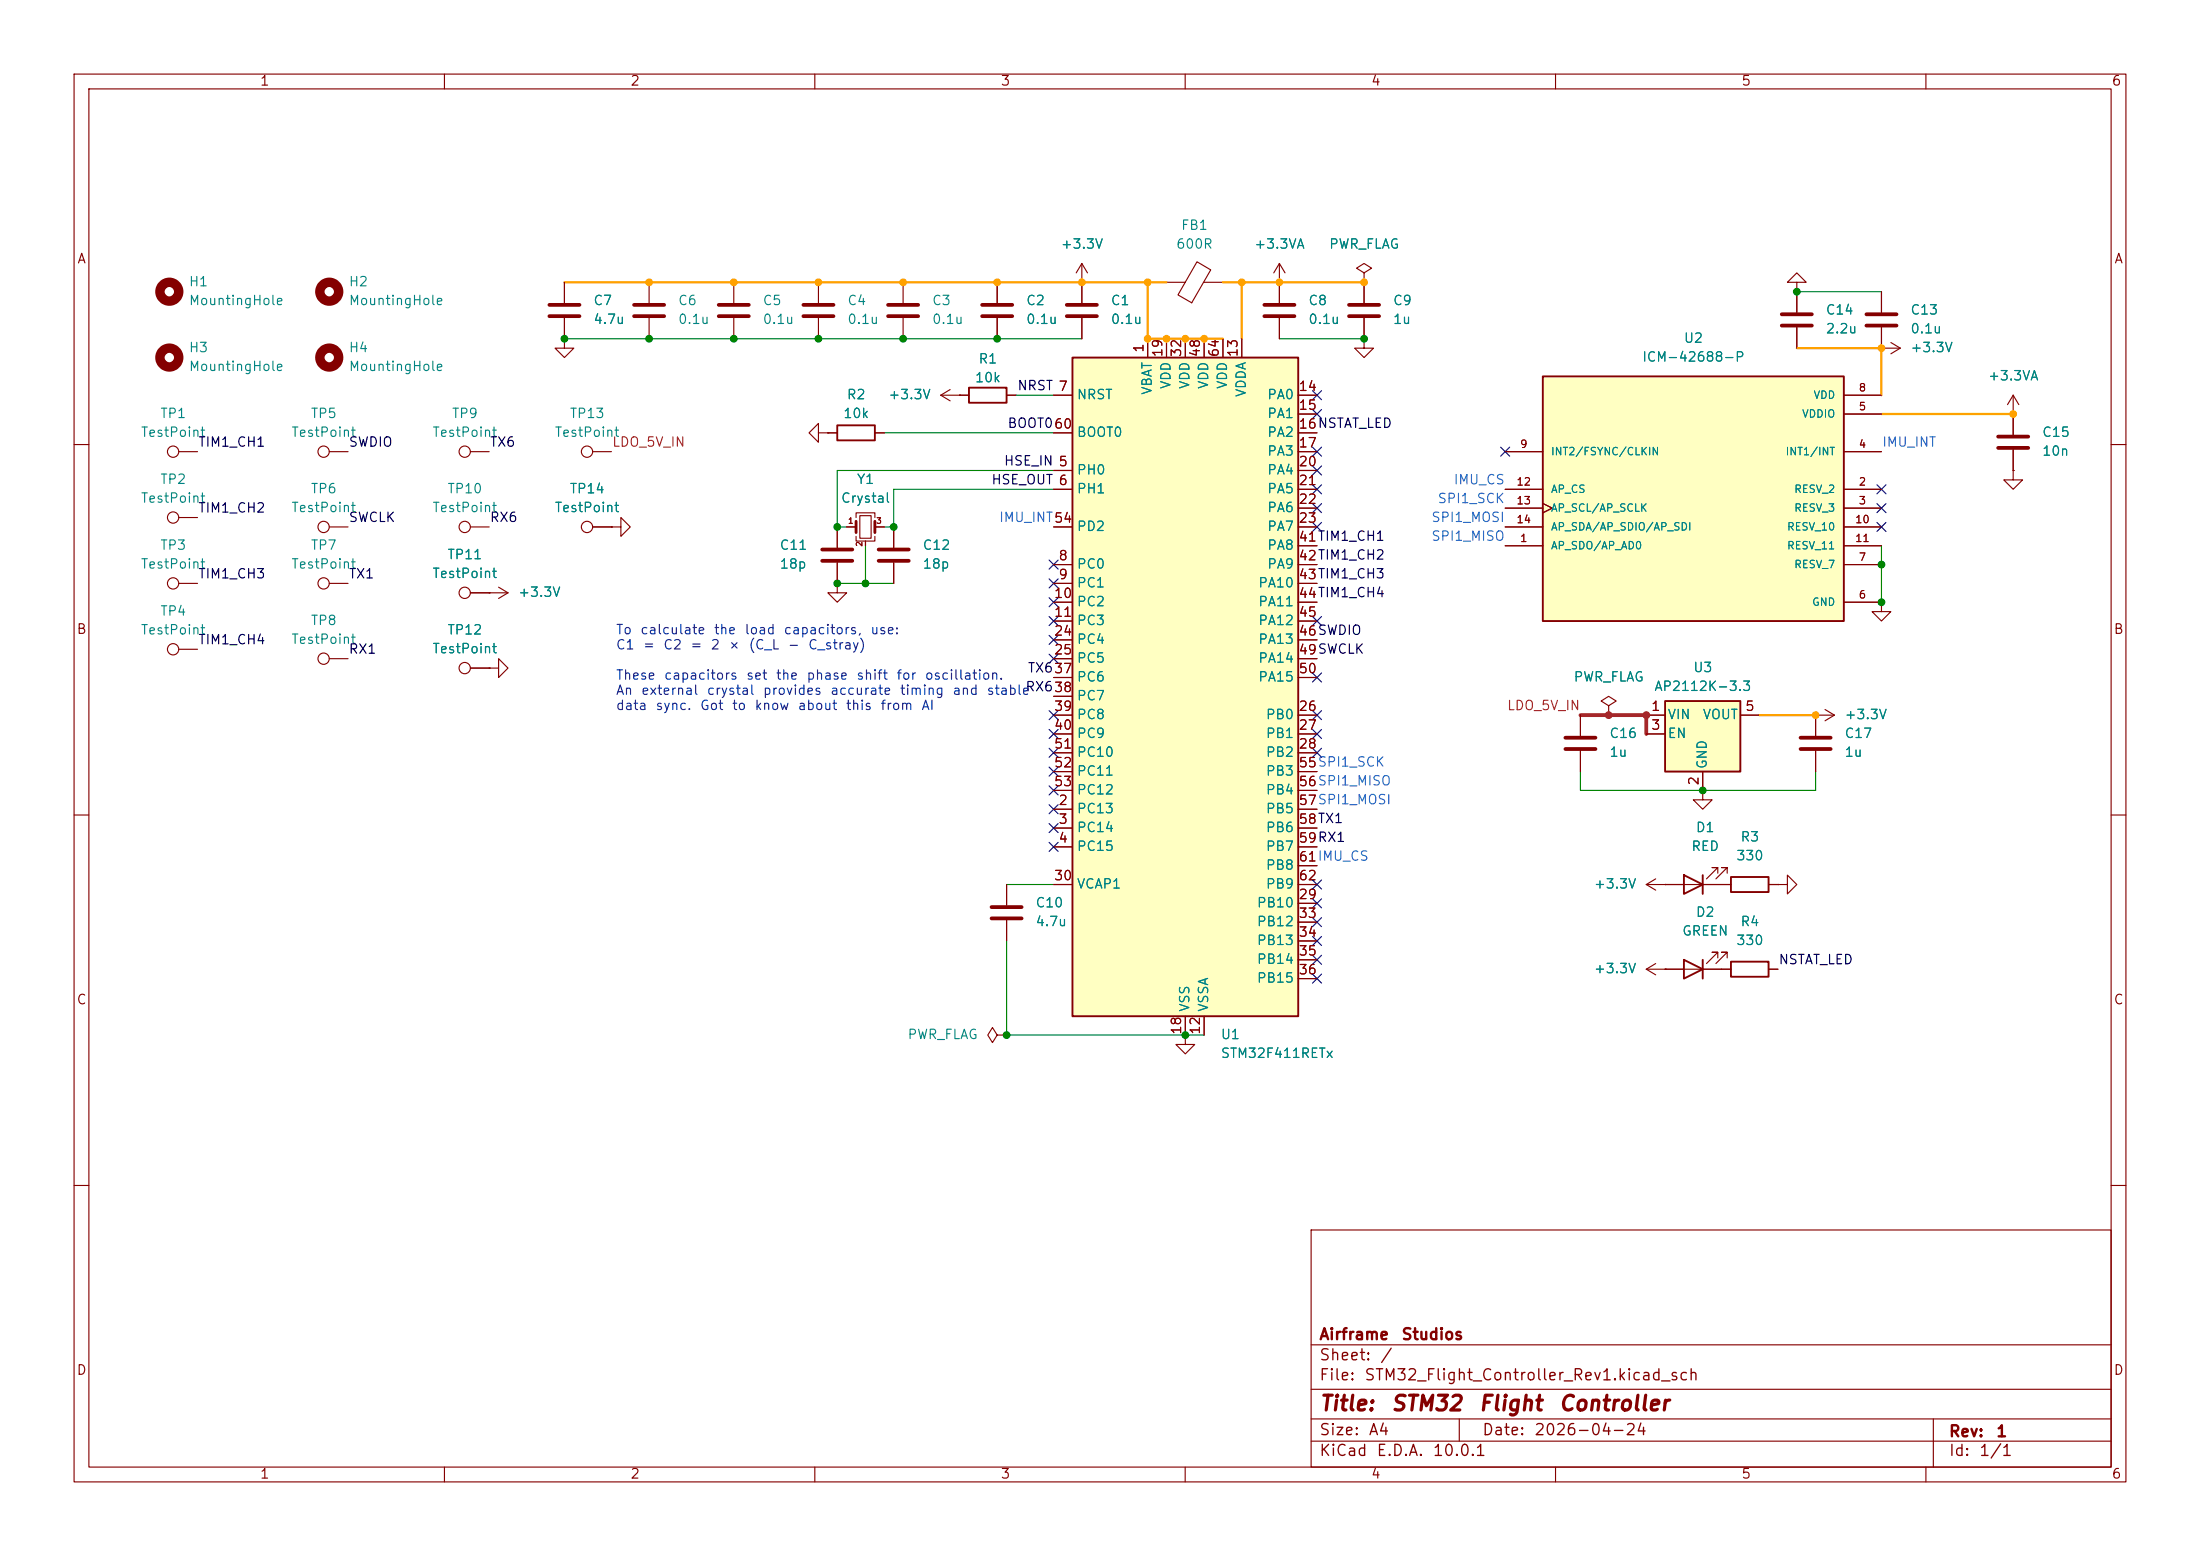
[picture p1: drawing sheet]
<svg xmlns="http://www.w3.org/2000/svg" width="297mm" height="210mm" viewBox="0 0 297 210" stroke-linecap="round" stroke-linejoin="round" font-family="sans-serif">
<g fill="none" stroke="#840000" stroke-width=".15">
<path d="M10 10h277v190h-277zM12 12h273v186h-273zM60 10v2M110 10v2M160 10v2M210 10v2M260 10v2M271.8 55.9h.1M271.8 53.3l-.8 1.3M271.8 53.3l.7 1.3M271.8 53.3v2.6M10 60h2"/>
<path d="M80 61h2.5M285 60h2M10 110h2M285 110h2M10 160h2M177 166h108v32h-108zM285 160h2M60 198v2M110 198v2M160 198v2M177 194.5h108M177 191.5h108"/>
<path d="M177 187.5h108M177 181.5h108M197 191.5v3M210 198v2M260 198v2M261 191.5v6.5"/>
<circle cx="79.2" cy="61" r=".76"/>
</g>
<path d="M144.8 48.3h30.5v88.9h-30.5z" fill="#ffffc2"/>
<path d="M130.8 52.3h5.1v2.1h-5.1zM144.8 48.3h30.5v88.9h-30.5z" fill="none" stroke="#840000" stroke-width=".25"/>
<g fill="none" stroke="#840000" stroke-width=".15">
<path d="M121.9 38.1v2.8M134.6 38.1v2.8M146 38.1h.1M146 35.6v5.3M146 35.6l-.7 1.2M146 35.6l.8 1.2M157.5 38.1h2.5M161.6 35.3l1.8 1.1-2.5 4.5-1.9-1.1zM162.5 38.1h2.6M172.7 38.1h.1M172.7 35.6l-.7 1.2M172.7 35.6l.8 1.2"/>
<path d="M172.7 35.6v5.3M184.1 36.8l1.1-.6-1.1-.6-1 .6 1 .6v1.3M184.1 38.1h.1M242.6 38.1h1.2l-1.2-1.3-1.3 1.3h1.3v1.3M242.6 39.4h.1M242.6 39.4v2.8M254 39.4v2.8M121.9 42.9v2.8M127 53.3h3.8M127 53.3l1.3 .8M128.3 52.6l-1.3 .7M129.5 53.3h.1"/>
<path d="M134.6 42.9v2.8M135.9 53.3h1.3M142.2 53.3h2.6M142.2 58.4h2.6M146 42.9v2.8M154.9 45.7v2.6M157.5 45.7v2.6M160 45.7v2.6M162.6 45.7v2.6M165.1 45.7v2.6M167.6 45.7v2.6M172.7 42.9v2.8"/>
<path d="M175.3 53.3h2.5M175.3 55.9h2.5M175.3 58.4h2.5M242.6 44.2v2.8M254 47h.1M254 44.2v2.8M254 47h2.5M255.3 46.2l1.2 .8M256.5 47l-1.2 .8M142.2 63.5h2.6M142.2 66h2.6M142.2 76.2h2.6"/>
<path d="M142.2 78.7h2.6M142.2 71.1h2.6M175.3 63.5h2.5M175.3 66h2.5M175.3 76.2h2.5M175.3 78.7h2.5M175.3 61h2.5M175.3 68.6h2.5M175.3 71.1h2.5M175.3 73.7h2.5M142.2 81.3h2.6M142.2 83.8h2.6"/>
<path d="M142.2 86.4h2.6M142.2 88.9h2.6M142.2 96.5h2.6M142.2 99.1h2.6M142.2 91.4h2.6M142.2 94h2.6M175.3 81.3h2.5M175.3 83.8h2.5M175.3 86.4h2.5M175.3 88.9h2.5M175.3 96.5h2.5M175.3 99.1h2.5"/>
<path d="M175.3 91.4h2.5M142.2 109.2h2.6M142.2 111.8h2.6M142.2 114.3h2.6M142.2 101.6h2.6M142.2 119.4h2.6M142.2 104.1h2.6M142.2 106.7h2.6M175.3 109.2h2.5M175.3 111.8h2.5M175.3 114.3h2.5M175.3 101.6h2.5"/>
<path d="M175.3 119.4h2.5M175.3 104.1h2.5M175.3 106.7h2.5M175.3 116.8h2.5M160 137.2v2.5M162.6 137.2v2.5M175.3 121.9h2.5M175.3 124.5h2.5M175.3 127h2.5M175.3 129.5h2.5M175.3 132.1h2.5"/>
</g>
<path d="M119.9 41.1h4.1M119.9 42.7h4.1M132.6 41.1h4.1M132.6 42.7h4.1M144 41.1h4.1M144 42.7h4.1M170.7 41.1h4.1M170.7 42.7h4.1M240.5 43.9h4.1M240.5 42.4h4.1M252 43.9h4M252 42.4h4" fill="none" stroke="#840000" stroke-width=".51"/>
<path d="M208.3 50.8h40.6v33h-40.6z" fill="#ffffc2"/>
<path d="M113 57.4h5.1v2h-5.1zM208.3 50.8h40.6v33h-40.6zM227.3 118.1l2.6 1.3-2.6 1.3zM229.9 118.1v2.6M233.7 118.4h5.1v2h-5.1zM227.3 129.5l2.6 1.3-2.6 1.3zM229.9 129.5v2.6M233.7 129.8h5.1v2h-5.1z" fill="none" stroke="#840000" stroke-width=".25"/>
<g fill="none" stroke="#840000" stroke-width=".15">
<path d="M87.6 38.1v2.8M99.1 38.1v2.8M110.5 38.1v2.8M87.6 42.9v2.8M99.1 42.9v2.8M110.5 58.4v-1.2l-1.3 1.2 1.3 1.3v-1.3h1.3M110.5 42.9v2.8M111.8 58.4h.1M111.8 58.4h1.2M118.1 58.4h1.3M248.9 55.9h5.1M248.9 53.3h5.1"/>
<path d="M113 78.7v1.3h1.3l-1.3 1.3-1.2-1.3h1.2M113 78.7h.1M113 71.1v2.8M113 75.9v2.8M114.3 71.1h1.3M115.6 69.9v-.7h2.5v.7M115.6 72.4v.6h2.5v-.6M116.1 69.6h1.5v3h-1.5zM116.8 73v.7M118.1 71.1h1.3M120.6 71.1v2.8M120.6 75.9v2.8"/>
<path d="M203.2 73.7h5.1M203.2 66h5.1M203.2 68.6h5.1M203.2 61h5.1M203.2 71.1h5.1M208.3 67.9l1.2 .7-1.2 .6M248.9 73.7h5.1M248.9 66h5.1M248.9 68.6h5.1M248.9 61h5.1M248.9 76.2h5.1M248.9 71.1h5.1"/>
<path d="M248.9 81.3h5.1M254 81.3v1.3h1.3l-1.3 1.2-1.3-1.2h1.3M254 81.3h.1M222.2 119.4l1.3 .7M222.2 119.4h11.5M223.5 118.6l-1.3 .8M224.8 119.4h.1M229.9 106.7v1.3h1.2l-1.2 1.2-1.3-1.2h1.3M229.9 106.7h.1M231.9 117.9v-.8h-.8h.8l-1.5 1.5M233.2 117.9v-.8h-.8h.8l-1.6 1.5M238.8 119.4h1.2"/>
<path d="M240 119.4h1.3v-1.3l1.3 1.3-1.3 1.3v-1.3M240 119.4h.1M222.2 130.8l1.3 .8M222.2 130.8h11.5M223.5 130l-1.3 .8M224.8 130.8h.1M231.9 129.3v-.8h-.8h.8l-1.5 1.5M233.2 129.3v-.8h-.8h.8l-1.6 1.5M238.8 130.8h1.2"/>
</g>
<path d="M85.6 41.1h4.1M85.6 42.7h4.1M97 41.1h4.1M97 42.7h4.1M108.5 41.1h4M108.5 42.7h4M111 74.2h4.1M111 75.7h4.1M118.6 74.2h4.1M118.6 75.7h4.1" fill="none" stroke="#840000" stroke-width=".51"/>
<path d="M115.6 70.4v1.5M118.1 70.4v1.5" fill="none" stroke="#840000" stroke-width=".38"/>
<path d="M224.8 94.6h10.1v9.5h-10.1z" fill="#ffffc2"/>
<path d="M224.8 94.6h10.1v9.5h-10.1z" fill="none" stroke="#840000" stroke-width=".25"/>
<g fill="none" stroke="#840000" stroke-width=".15">
<path d="M76.2 38.1v2.8M134.6 38.1v2.8M146 38.1h.1M146 38.1v2.8M172.7 38.1h.1M172.7 38.1v2.8M184.1 38.1h.1M184.1 38.1v2.8M242.6 39.4h.1M242.6 39.4v2.8M254 39.4v2.8M76.2 45.7v1.3h1.3l-1.3 1.3-1.3-1.3h1.3"/>
<path d="M76.2 45.7h.1M76.2 42.9v2.8M111.8 58.4h.1M111.8 58.4h1.2M118.1 58.4h1.3M129.5 53.3h.1M129.5 53.3h1.3M134.6 42.9v2.8M135.9 53.3h1.3M142.2 53.3h2.6M142.2 58.4h2.6M146 42.9v2.8"/>
<path d="M154.9 45.7v2.6M157.5 45.7v2.6M160 45.7v2.6M162.6 45.7v2.6M165.1 45.7v2.6M167.6 45.7v2.6M172.7 42.9v2.8M175.3 53.3h2.5M175.3 55.9h2.5M175.3 58.4h2.5M184.1 45.7v1.3h1.3l-1.3 1.3-1.2-1.3h1.2M184.1 45.7h.1"/>
<path d="M184.1 42.9v2.8M242.6 44.2v2.8M248.9 53.3h5.1M248.9 55.9h5.1M254 47h.1M254 44.2v2.8M271.8 55.9h.1M271.8 55.9v2.8M24.1 61h2.6M24.1 69.9h2.6M24.1 78.7h2.6M44.4 71.1h2.6"/>
<path d="M44.4 61h2.6M44.4 78.7h2.6M63.5 71.1h2.5M63.5 61h2.5M67.3 79.2l1.3 .8M80 71.1h2.5M82.5 71.1h1.3v-1.2l1.3 1.2-1.3 1.3v-1.3M82.5 71.1h.1M113 78.7h.1M113 71.1v2.8M113 75.9v2.8M114.3 71.1h1.3"/>
<path d="M116.8 73v.7M118.1 71.1h1.3M120.6 71.1v2.8M120.6 75.9v2.8M142.2 71.1h2.6M142.2 78.7h2.6M142.2 63.5h2.6M142.2 66h2.6M142.2 76.2h2.6M175.3 71.1h2.5M175.3 61h2.5M175.3 78.7h2.5"/>
<path d="M175.3 63.5h2.5M175.3 66h2.5M175.3 76.2h2.5M175.3 68.6h2.5M175.3 73.7h2.5M203.2 71.1h5.1M203.2 61h5.1M203.2 66h5.1M203.2 68.6h5.1M203.2 73.7h5.1M208.3 67.9l1.2 .7-1.2 .6M248.9 71.1h5.1"/>
<path d="M248.9 61h5.1M248.9 66h5.1M248.9 76.2h5.1M248.9 68.6h5.1M248.9 73.7h5.1M271.8 63.5v1.3h1.2l-1.2 1.2-1.3-1.2h1.3M271.8 63.5h.1M271.8 60.7v2.8M24.1 87.6h2.6M44.4 88.9h2.6M63.5 80h5.1M63.5 90.2h2.5"/>
<path d="M66 80h.1M66 90.2h1.3v-1.3l1.3 1.3-1.3 1.2v-1.2M66 90.2h.1M68.6 80l-1.3 .8M142.2 96.5h2.6M142.2 99.1h2.6M142.2 88.9h2.6M142.2 81.3h2.6M142.2 83.8h2.6M142.2 86.4h2.6M142.2 91.4h2.6M142.2 94h2.6"/>
<path d="M175.3 96.5h2.5M175.3 99.1h2.5M175.3 88.9h2.5M175.3 81.3h2.5M175.3 83.8h2.5M175.3 86.4h2.5M175.3 91.4h2.5M213.4 96.5v2.8M217.2 95.3l1-.7-1-.6-1 .6 1 .7v1.2M217.2 96.5h.1M222.2 96.5h2.6M222.2 99.1h2.6"/>
<path d="M234.9 96.5h2.6M245.1 96.5h.1M245.1 96.5h2.5M245.1 96.5v2.8M246.4 95.8l1.2 .7M247.6 96.5l-1.2 .8M248.9 81.3h5.1M254 81.3h.1M135.9 119.4v2.8M142.2 109.2h2.6M142.2 111.8h2.6M142.2 114.3h2.6"/>
<path d="M142.2 101.6h2.6M142.2 119.4h2.6M142.2 104.1h2.6M142.2 106.7h2.6M175.3 109.2h2.5M175.3 111.8h2.5M175.3 114.3h2.5M175.3 101.6h2.5M175.3 119.4h2.5M175.3 104.1h2.5M175.3 106.7h2.5M175.3 116.8h2.5"/>
<path d="M213.4 101.3v2.8M224.8 119.4h.1M224.8 119.4h2.5M229.9 106.7h.1M229.9 104.1v2.6M229.9 119.4h3.8M238.8 119.4h1.2M240 119.4h.1M245.1 101.3v2.8M134.6 139.7l-.6-1-.7 1 .7 1 .6-1h1.3M135.9 139.7h.1M135.9 124.2v2.8"/>
<path d="M160 139.7v1.3h1.3l-1.3 1.2-1.3-1.2h1.3M160 139.7h.1M160 137.2v2.5M162.6 137.2v2.5M175.3 121.9h2.5M175.3 124.5h2.5M175.3 127h2.5M175.3 129.5h2.5M175.3 132.1h2.5M224.8 130.8h.1M224.8 130.8h2.5M229.9 130.8h3.8"/>
<path d="M238.8 130.8h1.2"/>
<circle cx="23.4" cy="61" r=".76"/>
<circle cx="23.4" cy="69.8" r=".76"/>
<circle cx="23.4" cy="78.7" r=".76"/>
<circle cx="43.7" cy="71.1" r=".76"/>
<circle cx="43.7" cy="61" r=".76"/>
<circle cx="43.7" cy="78.7" r=".76"/>
<circle cx="62.7" cy="71.1" r=".76"/>
<circle cx="62.7" cy="61" r=".76"/>
<circle cx="79.2" cy="71.1" r=".76"/>
<circle cx="23.4" cy="87.6" r=".76"/>
<circle cx="43.7" cy="88.9" r=".76"/>
<circle cx="62.7" cy="90.2" r=".76"/>
<circle cx="62.7" cy="80" r=".76"/>
</g>
<path d="M74.2 41.1h4M74.2 42.7h4M182.1 41.1h4.1M182.1 42.7h4.1M269.7 58.9h4.1M269.7 60.5h4.1M211.3 99.6h4.1M243.1 99.6h4M211.3 101.1h4.1M243.1 101.1h4M133.9 122.4h4M133.9 124h4" fill="none" stroke="#840000" stroke-width=".51"/>
<g fill="none" stroke="#840000" stroke-width="1.3">
<circle cx="22.9" cy="39.4" r="1.27"/>
<circle cx="44.4" cy="39.4" r="1.27"/>
<circle cx="22.9" cy="48.3" r="1.27"/>
<circle cx="44.4" cy="48.3" r="1.27"/>
</g>
<path d="M76.2 38.1h81.3M154.9 38.1v7.6h10.2M165.1 38.1h19M167.6 38.1v7.6M242.6 47h11.4v6.3M254 55.9h17.8M237.5 96.5h7.6" fill="none" stroke="#ffa100" stroke-width=".3"/>
<g fill="none" stroke="#008400" stroke-width=".15">
<path d="M242.6 39.4h11.4M76.2 45.7h69.8M119.4 58.4h22.8M137.2 53.3h5M172.7 45.7h11.4M113 78.7h7.6M116.8 73.7v5M142.2 63.5h-29.2v7.6h1.3M142.2 66h-21.6v5.1h-1.2M254 73.7v7.6M135.9 119.4h6.3M213.4 104.1v2.6h31.7v-2.6"/>
<path d="M135.9 127v12.7h26.7"/>
</g>
<path d="M213.4 96.5h8.8v2.6" fill="none" stroke="#ff001f" stroke-width=".51"/>
<g fill="none" stroke="#000084" stroke-width=".15">
<path d="M177.2 52.7l1.2 1.2M177.2 55.3l1.2 1.2M178.4 52.7l-1.2 1.2M178.4 55.3l-1.2 1.2M141.6 75.6l1.2 1.2M141.6 78.1l1.2 1.2M142.8 75.6l-1.2 1.2M142.8 78.1l-1.2 1.2M177.2 60.4l1.2 1.2M177.2 62.9l1.2 1.2M177.2 68l1.2 1.2M177.2 65.4l1.2 1.2"/>
<path d="M177.2 70.5l1.2 1.2M178.4 60.4l-1.2 1.2M178.4 62.9l-1.2 1.2M178.4 68l-1.2 1.2M178.4 65.4l-1.2 1.2M178.4 70.5l-1.2 1.2M202.6 60.4l1.2 1.2M203.8 60.4l-1.2 1.2M253.4 70.5l1.2 1.2M253.4 68l1.2 1.2M253.4 65.4l1.2 1.2M254.6 70.5l-1.2 1.2"/>
<path d="M254.6 68l-1.2 1.2M254.6 65.4l-1.2 1.2M141.6 83.2l1.2 1.2M141.6 80.7l1.2 1.2M141.6 95.9l1.2 1.2M141.6 85.8l1.2 1.2M141.6 98.5l1.2 1.2M141.6 88.3l1.2 1.2M142.8 83.2l-1.2 1.2M142.8 80.7l-1.2 1.2M142.8 95.9l-1.2 1.2M142.8 85.8l-1.2 1.2"/>
<path d="M142.8 88.3l-1.2 1.2M142.8 98.5l-1.2 1.2M177.2 83.2l1.2 1.2M177.2 90.8l1.2 1.2M177.2 95.9l1.2 1.2M177.2 98.5l1.2 1.2M178.4 83.2l-1.2 1.2M178.4 90.8l-1.2 1.2M178.4 95.9l-1.2 1.2M178.4 98.5l-1.2 1.2M141.6 113.7l1.2 1.2M141.6 111.2l1.2 1.2"/>
<path d="M141.6 106.1l1.2 1.2M141.6 101l1.2 1.2M141.6 103.5l1.2 1.2M141.6 108.6l1.2 1.2M142.8 113.7l-1.2 1.2M142.8 111.2l-1.2 1.2M142.8 106.1l-1.2 1.2M142.8 103.5l-1.2 1.2M142.8 101l-1.2 1.2M142.8 108.6l-1.2 1.2M177.2 118.8l1.2 1.2M177.2 101l1.2 1.2"/>
<path d="M178.4 118.8l-1.2 1.2M178.4 101l-1.2 1.2M177.2 121.3l1.2 1.2M177.2 128.9l1.2 1.2M177.2 131.5l1.2 1.2M177.2 126.4l1.2 1.2M177.2 123.9l1.2 1.2M178.4 121.3l-1.2 1.2M178.4 128.9l-1.2 1.2M178.4 131.5l-1.2 1.2M178.4 126.4l-1.2 1.2M178.4 123.9l-1.2 1.2"/>
</g>
<g fill="#ffa100" stroke="#ffa100" stroke-width=".14">
<circle cx="157.5" cy="45.7" r=".46"/>
<circle cx="160" cy="45.7" r=".46"/>
<circle cx="154.9" cy="38.1" r=".46"/>
<circle cx="154.9" cy="45.7" r=".46"/>
<circle cx="121.9" cy="38.1" r=".46"/>
<circle cx="162.6" cy="45.7" r=".46"/>
<circle cx="146" cy="38.1" r=".46"/>
<circle cx="134.6" cy="38.1" r=".46"/>
<circle cx="167.6" cy="38.1" r=".46"/>
<circle cx="172.7" cy="38.1" r=".46"/>
<circle cx="184.1" cy="38.1" r=".46"/>
<circle cx="99.1" cy="38.1" r=".46"/>
<circle cx="245.1" cy="96.5" r=".46"/>
<circle cx="110.5" cy="38.1" r=".46"/>
<circle cx="87.6" cy="38.1" r=".46"/>
<circle cx="254" cy="47" r=".46"/>
<circle cx="271.8" cy="55.9" r=".46"/>
</g>
<g fill="#008400" stroke="#008400" stroke-width=".14">
<circle cx="113" cy="71.1" r=".46"/>
<circle cx="120.6" cy="71.1" r=".46"/>
<circle cx="134.6" cy="45.7" r=".46"/>
<circle cx="121.9" cy="45.7" r=".46"/>
<circle cx="184.1" cy="45.7" r=".46"/>
<circle cx="160" cy="139.7" r=".46"/>
<circle cx="135.9" cy="139.7" r=".46"/>
<circle cx="99.1" cy="45.7" r=".46"/>
<circle cx="87.6" cy="45.7" r=".46"/>
<circle cx="76.2" cy="45.7" r=".46"/>
<circle cx="254" cy="81.3" r=".46"/>
<circle cx="229.9" cy="106.7" r=".46"/>
<circle cx="116.8" cy="78.7" r=".46"/>
<circle cx="113" cy="78.7" r=".46"/>
<circle cx="110.5" cy="45.7" r=".46"/>
<circle cx="254" cy="76.2" r=".46"/>
<circle cx="242.6" cy="39.4" r=".46"/>
</g>
<g fill="#ff001f" stroke="#ff001f" stroke-width=".14">
<circle cx="217.2" cy="96.5" r=".46"/>
<circle cx="222.2" cy="96.5" r=".46"/>
</g>
<g font-size="2" fill="#840000">
<text x="178" y="190.9">Title:</text>
<text x="187.7" y="190.9">STM32</text>
<text x="199.5" y="190.9">Flight</text>
<text x="210.3" y="190.9">Controller</text>
</g>
<g font-size="1.5" fill="#840000">
<text x="178" y="184">Sheet:</text>
<text x="178" y="181.2">Airframe</text>
<text x="186.2" y="184">/</text>
<text x="189.1" y="181.2">Studios</text>
<text x="178" y="186.7">File:</text>
<text x="184.1" y="186.7">STM32_Flight_Controller_Rev1.kicad_sch</text>
<text x="178" y="196.9">KiCad</text>
<text x="178" y="194.1">Size:</text>
<text x="184.7" y="194.1">A4</text>
<text x="185.7" y="196.9">E.D.A.</text>
<text x="193.3" y="196.9">10.0.1</text>
<text x="200" y="194.1">Date:</text>
<text x="207" y="194.1">2026-04-24</text>
<text x="263" y="194.3">Rev:</text>
<text x="263" y="196.9">Id:</text>
<text x="267.1" y="196.9">1/1</text>
<text x="269.4" y="194.3">1</text>
</g>
<g font-size="1.3" fill="#840000">
<text x="35" y="11.9">1</text>
<text x="85" y="11.9">2</text>
<text x="135" y="11.9">3</text>
<text x="185" y="11.9">4</text>
<text x="235" y="11.9">5</text>
<text x="285" y="11.9">6</text>
<text x="10.3" y="35.9">A</text>
<text x="285.3" y="35.9">A</text>
<text x="154.7" y="47.7" transform="rotate(-90 154.7 47.7)">1</text>
<text x="142.8" y="53.1">7</text>
<text x="157.2" y="48.3" transform="rotate(-90 157.2 48.3)">19</text>
<text x="159.8" y="48.3" transform="rotate(-90 159.8 48.3)">32</text>
<text x="162.3" y="48.3" transform="rotate(-90 162.3 48.3)">48</text>
<text x="164.8" y="48.3" transform="rotate(-90 164.8 48.3)">64</text>
<text x="167.4" y="48.3" transform="rotate(-90 167.4 48.3)">13</text>
<text x="175.2" y="53.1">14</text>
<text x="142.2" y="58.2">60</text>
<text x="175.2" y="55.6">15</text>
<text x="175.2" y="58.2">16NSTAT_LED</text>
<text x="175.2" y="58.2">16</text>
<text x="142.8" y="63.2">5</text>
<text x="142.8" y="65.8">6</text>
<text x="175.2" y="60.7">17</text>
<text x="175.2" y="63.2">20</text>
<text x="175.2" y="65.8">21</text>
<text x="142.2" y="70.9">54</text>
<text x="175.2" y="68.3">22</text>
<text x="175.2" y="70.9">23</text>
<text x="142.8" y="75.9">8</text>
<text x="175.2" y="73.4">41TIM1_CH1</text>
<text x="175.2" y="75.9">42TIM1_CH2</text>
<text x="175.2" y="73.4">41</text>
<text x="175.2" y="75.9">42</text>
<text x="142.2" y="81">10</text>
<text x="142.2" y="83.6">11</text>
<text x="142.8" y="78.5">9</text>
<text x="175.2" y="78.5">43TIM1_CH3</text>
<text x="175.2" y="81">44TIM1_CH4</text>
<text x="175.2" y="83.6">45</text>
<text x="175.2" y="78.5">43</text>
<text x="175.2" y="81">44</text>
<text x="10.3" y="85.9">B</text>
<text x="142.2" y="86.1">24</text>
<text x="142.2" y="88.6">25</text>
<text x="175.2" y="86.1">46SWDIO</text>
<text x="175.2" y="88.6">49SWCLK</text>
<text x="175.2" y="86.1">46</text>
<text x="175.2" y="88.6">49</text>
<text x="285.3" y="85.9">B</text>
<text x="142.2" y="91.2">37</text>
<text x="142.2" y="93.7">38</text>
<text x="175.2" y="91.2">50</text>
<text x="142.2" y="96.3">39</text>
<text x="142.2" y="98.8">40</text>
<text x="142.2" y="101.3">51</text>
<text x="175.2" y="96.3">26</text>
<text x="175.2" y="98.8">27</text>
<text x="175.2" y="101.3">28</text>
<text x="222.8" y="96.3">1</text>
<text x="222.8" y="98.8">3</text>
<text x="235.5" y="96.3">5</text>
<text x="142.2" y="103.9">52</text>
<text x="142.2" y="106.4">53</text>
<text x="175.2" y="103.9">55SPI1_SCK</text>
<text x="175.2" y="106.4">56SPI1_MISO</text>
<text x="175.2" y="103.9">55</text>
<text x="175.2" y="106.4">56</text>
<text x="229.6" y="106.1" transform="rotate(-90 229.6 106.1)">2</text>
<text x="142.8" y="109">2</text>
<text x="142.8" y="111.5">3</text>
<text x="175.2" y="109">57SPI1_MOSI</text>
<text x="175.2" y="111.5">58TX1</text>
<text x="175.2" y="109">57</text>
<text x="175.2" y="111.5">58</text>
<text x="142.2" y="119.1">30</text>
<text x="142.8" y="114">4</text>
<text x="175.2" y="114">59RX1</text>
<text x="175.2" y="116.6">61IMU_CS</text>
<text x="175.2" y="119.1">62</text>
<text x="175.2" y="114">59</text>
<text x="175.2" y="116.6">61</text>
<text x="175.2" y="121.7">29</text>
<text x="175.2" y="124.2">33</text>
<text x="175.2" y="126.7">34</text>
<text x="175.2" y="129.3">35</text>
<text x="175.2" y="131.8">36</text>
<text x="10.3" y="135.9">C</text>
<text x="285.3" y="135.9">C</text>
<text x="159.8" y="139.7" transform="rotate(-90 159.8 139.7)">18</text>
<text x="162.3" y="139.7" transform="rotate(-90 162.3 139.7)">12</text>
<text x="10.3" y="185.9">D</text>
<text x="285.3" y="185.9">D</text>
<text x="35" y="199.9">1</text>
<text x="85" y="199.9">2</text>
<text x="135" y="199.9">3</text>
<text x="185" y="199.9">4</text>
<text x="235" y="199.9">5</text>
<text x="285" y="199.9">6</text>
</g>
<g font-size="1.3" fill="#008484">
<text x="143.1" y="33.9">+3.3V</text>
<text x="158.7" y="33.9">600R</text>
<text x="159.4" y="31.3">FB1</text>
<text x="169.2" y="33.9">+3.3VA</text>
<text x="179.3" y="33.9">PWR_FLAG</text>
<text x="25.4" y="39">H1</text>
<text x="25.4" y="41.5">MountingHole</text>
<text x="47" y="39">H2</text>
<text x="47" y="41.5">MountingHole</text>
<text x="80" y="41.5">C7</text>
<text x="91.4" y="41.5">C6</text>
<text x="102.9" y="41.5">C5</text>
<text x="114.3" y="41.5">C4</text>
<text x="125.7" y="41.5">C3</text>
<text x="138.4" y="41.5">C2</text>
<text x="149.9" y="41.5">C1</text>
<text x="176.5" y="41.5">C8</text>
<text x="188" y="41.5">C9</text>
<text x="25.4" y="47.9">H3</text>
<text x="47" y="47.9">H4</text>
<text x="80" y="44">4.7u</text>
<text x="91.4" y="44">0.1u</text>
<text x="102.9" y="44">0.1u</text>
<text x="114.3" y="44">0.1u</text>
<text x="125.7" y="44">0.1u</text>
<text x="138.4" y="44">0.1u</text>
<text x="149.9" y="44">0.1u</text>
<text x="176.5" y="44">0.1u</text>
<text x="188" y="44">1u</text>
<text x="227.2" y="46.6">U2</text>
<text x="246.4" y="42.8">C14</text>
<text x="246.4" y="45.3">2.2u</text>
<text x="257.8" y="42.8">C13</text>
<text x="257.8" y="45.3">0.1u</text>
<text x="257.8" y="47.9">+3.3V</text>
<text x="25.4" y="50.4">MountingHole</text>
<text x="47" y="50.4">MountingHole</text>
<text x="131.5" y="51.9">10k</text>
<text x="132" y="49.4">R1</text>
<text x="155.8" y="53.4" transform="rotate(-90 155.8 53.4)">VBAT</text>
<text x="158.3" y="52.6" transform="rotate(-90 158.3 52.6)">VDD</text>
<text x="160.9" y="52.6" transform="rotate(-90 160.9 52.6)">VDD</text>
<text x="163.4" y="52.6" transform="rotate(-90 163.4 52.6)">VDD</text>
<text x="166" y="52.6" transform="rotate(-90 166 52.6)">VDD</text>
<text x="168.5" y="53.7" transform="rotate(-90 168.5 53.7)">VDDA</text>
<text x="221.6" y="49.1">ICM-42688-P</text>
<text x="268.3" y="51.7">+3.3VA</text>
<text x="18.9" y="59.3">TestPoint</text>
<text x="21.5" y="56.7">TP1</text>
<text x="39.2" y="59.3">TestPoint</text>
<text x="41.9" y="56.7">TP5</text>
<text x="58.3" y="59.3">TestPoint</text>
<text x="60.9" y="56.7">TP9</text>
<text x="74.8" y="59.3">TestPoint</text>
<text x="76.8" y="56.7">TP13</text>
<text x="113.7" y="56.7">10k</text>
<text x="114.2" y="54.2">R2</text>
<text x="119.8" y="54.2">+3.3V</text>
<text x="145.3" y="54.2">NRST</text>
<text x="145.3" y="59.3">BOOT0</text>
<text x="171" y="54.2">PA0</text>
<text x="171" y="56.7">PA1</text>
<text x="171" y="59.3">PA2</text>
<text x="275.6" y="59.3">C15</text>
<text x="21.5" y="65.6">TP2</text>
<text x="115.6" y="65.6">Y1</text>
<text x="145.3" y="64.4">PH0</text>
<text x="171" y="61.8">PA3</text>
<text x="171" y="64.4">PA4</text>
<text x="275.6" y="61.8">10n</text>
<text x="18.9" y="68.2">TestPoint</text>
<text x="39.2" y="69.4">TestPoint</text>
<text x="41.9" y="66.9">TP6</text>
<text x="58.3" y="69.4">TestPoint</text>
<text x="60.3" y="66.9">TP10</text>
<text x="74.8" y="69.4">TestPoint</text>
<text x="76.8" y="66.9">TP14</text>
<text x="113.4" y="68.2">Crystal</text>
<text x="145.3" y="66.9">PH1</text>
<text x="145.3" y="72">PD2</text>
<text x="171" y="66.9">PA5</text>
<text x="171" y="69.4">PA6</text>
<text x="171" y="72">PA7</text>
<text x="18.9" y="77.1">TestPoint</text>
<text x="21.5" y="74.5">TP3</text>
<text x="39.2" y="77.1">TestPoint</text>
<text x="41.9" y="74.5">TP7</text>
<text x="60.3" y="75.8">TP11</text>
<text x="105.2" y="74.5">C11</text>
<text x="105.2" y="77.1">18p</text>
<text x="124.5" y="74.5">C12</text>
<text x="124.5" y="77.1">18p</text>
<text x="145.3" y="77.1">PC0</text>
<text x="171" y="74.5">PA8</text>
<text x="171" y="77.1">PA9</text>
<text x="21.5" y="83.4">TP4</text>
<text x="58.3" y="78.3">TestPoint</text>
<text x="69.9" y="80.9">+3.3V</text>
<text x="145.3" y="79.6">PC1</text>
<text x="145.3" y="82.1">PC2</text>
<text x="169.8" y="79.6">PA10</text>
<text x="169.8" y="82.1">PA11</text>
<text x="18.9" y="86">TestPoint</text>
<text x="39.2" y="87.2">TestPoint</text>
<text x="41.9" y="84.7">TP8</text>
<text x="58.3" y="88.5">TestPoint</text>
<text x="60.3" y="86">TP12</text>
<text x="145.3" y="84.7">PC3</text>
<text x="145.3" y="87.2">PC4</text>
<text x="145.3" y="89.8">PC5</text>
<text x="169.8" y="84.7">PA12</text>
<text x="169.8" y="87.2">PA13</text>
<text x="169.8" y="89.8">PA14</text>
<text x="145.3" y="92.3">PC6</text>
<text x="145.3" y="94.8">PC7</text>
<text x="169.8" y="92.3">PA15</text>
<text x="212.4" y="92.3">PWR_FLAG</text>
<text x="223.2" y="93.6">AP2112K-3.3</text>
<text x="228.5" y="91">U3</text>
<text x="145.3" y="97.4">PC8</text>
<text x="145.3" y="99.9">PC9</text>
<text x="170.8" y="97.4">PB0</text>
<text x="170.8" y="99.9">PB1</text>
<text x="217.2" y="99.9">C16</text>
<text x="225" y="97.4">VIN</text>
<text x="225" y="99.9">EN</text>
<text x="229.8" y="97.4">VOUT</text>
<text x="248.9" y="99.9">C17</text>
<text x="248.9" y="97.4">+3.3V</text>
<text x="145.3" y="102.5">PC10</text>
<text x="145.3" y="105">PC11</text>
<text x="145.3" y="107.5">PC12</text>
<text x="170.8" y="102.5">PB2</text>
<text x="170.8" y="105">PB3</text>
<text x="170.8" y="107.5">PB4</text>
<text x="217.2" y="102.5">1u</text>
<text x="230.7" y="103.9" transform="rotate(-90 230.7 103.9)">GND</text>
<text x="248.9" y="102.5">1u</text>
<text x="145.3" y="110.1">PC13</text>
<text x="145.3" y="112.6">PC14</text>
<text x="170.8" y="110.1">PB5</text>
<text x="170.8" y="112.6">PB6</text>
<text x="228.8" y="112.6">D1</text>
<text x="234.9" y="113.9">R3</text>
<text x="145.3" y="115.2">PC15</text>
<text x="170.8" y="115.2">PB7</text>
<text x="170.8" y="117.7">PB8</text>
<text x="228.2" y="115.2">RED</text>
<text x="234.3" y="116.4">330</text>
<text x="139.7" y="122.8">C10</text>
<text x="139.7" y="125.3">4.7u</text>
<text x="145.3" y="120.2">VCAP1</text>
<text x="169.6" y="122.8">PB10</text>
<text x="169.6" y="125.3">PB12</text>
<text x="170.8" y="120.2">PB9</text>
<text x="215.1" y="120.2">+3.3V</text>
<text x="228.8" y="124.1">D2</text>
<text x="234.9" y="125.3">R4</text>
<text x="169.6" y="127.9">PB13</text>
<text x="169.6" y="130.4">PB14</text>
<text x="215.1" y="131.7">+3.3V</text>
<text x="227" y="126.6">GREEN</text>
<text x="234.3" y="127.9">330</text>
<text x="160.9" y="136.7" transform="rotate(-90 160.9 136.7)">VSS</text>
<text x="163.4" y="136.7" transform="rotate(-90 163.4 136.7)">VSSA</text>
<text x="169.6" y="132.9">PB15</text>
<text x="122.4" y="140.6">PWR_FLAG</text>
<text x="164.7" y="143.1">STM32F411RETx</text>
<text x="164.7" y="140.6">U1</text>
</g>
<g font-size="1.3">
<text x="137.3" y="53">NRST 7</text>
<text x="135.9" y="58.1">BOOT060</text>
<text x="26.7" y="60.6">TIM1_CH1</text>
<text x="47" y="60.6">SWDIO</text>
<text x="66" y="60.6">TX6</text>
<text x="133.8" y="65.7">HSE_OUT 6</text>
<text x="135.4" y="63.2">HSE_IN 5</text>
<text x="26.7" y="69.5">TIM1_CH2</text>
<text x="47" y="70.8">SWCLK</text>
<text x="66" y="70.8">RX6</text>
<text x="26.7" y="78.4">TIM1_CH3</text>
<text x="47" y="78.4">TX1</text>
<text x="26.7" y="87.3">TIM1_CH4</text>
<text x="47" y="88.6">RX1</text>
<text x="138.3" y="93.6">RX638</text>
<text x="138.7" y="91.1">TX637</text>
<text x="240" y="130.5">NSTAT_LED</text>
</g>
<g font-size="1.3" fill="#ff001f">
<text x="82.5" y="60.6">LDO_5V_IN</text>
<text x="203.4" y="96.2">LDO_5V_IN</text>
</g>
<g font-size="1.3" fill="#1c57ff">
<text x="196.2" y="65.7">IMU_CS</text>
<text x="254" y="60.6">IMU_INT</text>
<text x="134.8" y="70.8">IMU_INT54</text>
<text x="193.1" y="70.8">SPI1_MOSI</text>
<text x="194" y="68.2">SPI1_SCK</text>
<text x="193.1" y="73.3">SPI1_MISO</text>
</g>
<g font-size="1.3" fill="#0000c2">
<text x="83.1" y="85.9">To</text>
<text x="83.1" y="88">C1</text>
<text x="86.3" y="85.9">calculate</text>
<text x="86.7" y="88">=</text>
<text x="89.5" y="88">C2</text>
<text x="93.1" y="88">=</text>
<text x="95.8" y="88">2</text>
<text x="96.3" y="85.9">the</text>
<text x="98.2" y="88">×</text>
<text x="100.4" y="85.9">load</text>
<text x="101" y="88">(C_L</text>
<text x="105.7" y="85.9">capacitors,</text>
<text x="106.3" y="88">−</text>
<text x="109" y="88">C_stray)</text>
<text x="117.4" y="85.9">use:</text>
<text x="83.1" y="92.1">These</text>
<text x="83.1" y="94.1">An</text>
<text x="86.5" y="94.1">external</text>
<text x="89.6" y="92.1">capacitors</text>
<text x="95.3" y="94.1">crystal</text>
<text x="100.6" y="92.1">set</text>
<text x="102.9" y="94.1">provides</text>
<text x="104.7" y="92.1">the</text>
<text x="108.8" y="92.1">phase</text>
<text x="112" y="94.1">accurate</text>
<text x="115.5" y="92.1">shift</text>
<text x="120.9" y="92.1">for</text>
<text x="121.4" y="94.1">timing</text>
<text x="124.8" y="92.1">oscillation.</text>
<text x="128.5" y="94.1">and</text>
<text x="133.1" y="94.1">stable</text>
<text x="83.1" y="96.1">data</text>
<text x="88.4" y="96.1">sync.</text>
<text x="94.4" y="96.1">Got</text>
<text x="98.7" y="96.1">to</text>
<text x="101.8" y="96.1">know</text>
<text x="107.6" y="96.1">about</text>
<text x="114.1" y="96.1">this</text>
<text x="118.8" y="96.1">from</text>
<text x="124.3" y="96.1">AI</text>
</g>
<g font-size="1" fill="#840000">
<text x="250.8" y="53.1">8</text>
<text x="250.8" y="55.6">5</text>
<text x="204.6" y="65.8">12</text>
<text x="205.1" y="60.7">9</text>
<text x="250.8" y="65.8">2</text>
<text x="250.8" y="60.7">4</text>
<text x="204.6" y="68.3">13</text>
<text x="204.6" y="70.9">14</text>
<text x="250.4" y="70.9">10</text>
<text x="250.8" y="68.3">3</text>
<text x="205.1" y="73.4">1</text>
<text x="250.4" y="73.4">11</text>
<text x="250.8" y="75.9">7</text>
<text x="250.8" y="81">6</text>
</g>
<g font-size="1" fill="#008484">
<text x="243.2" y="56.6">VDDIO</text>
<text x="244.7" y="54.1">VDD</text>
<text x="209.3" y="61.7">INT2/FSYNC/CLKIN</text>
<text x="241" y="61.7">INT1/INT</text>
<text x="209.3" y="66.8">AP_CS</text>
<text x="209.3" y="69.3">AP_SCL/AP_SCLK</text>
<text x="209.3" y="71.9">AP_SDA/AP_SDIO/AP_SDI</text>
<text x="241.2" y="71.9">RESV_10</text>
<text x="242.1" y="66.8">RESV_2</text>
<text x="242.1" y="69.3">RESV_3</text>
<text x="209.3" y="74.4">AP_SDO/AP_AD0</text>
<text x="241.2" y="74.4">RESV_11</text>
<text x="242.1" y="76.9">RESV_7</text>
<text x="244.6" y="82">GND</text>
</g>
<g font-size=".8" fill="#840000">
<text x="114.4" y="70.9">1</text>
<text x="118.2" y="70.9">3</text>
<text x="116.6" y="73.9" transform="rotate(-90 116.6 73.9)">2</text>
</g>
</svg>
